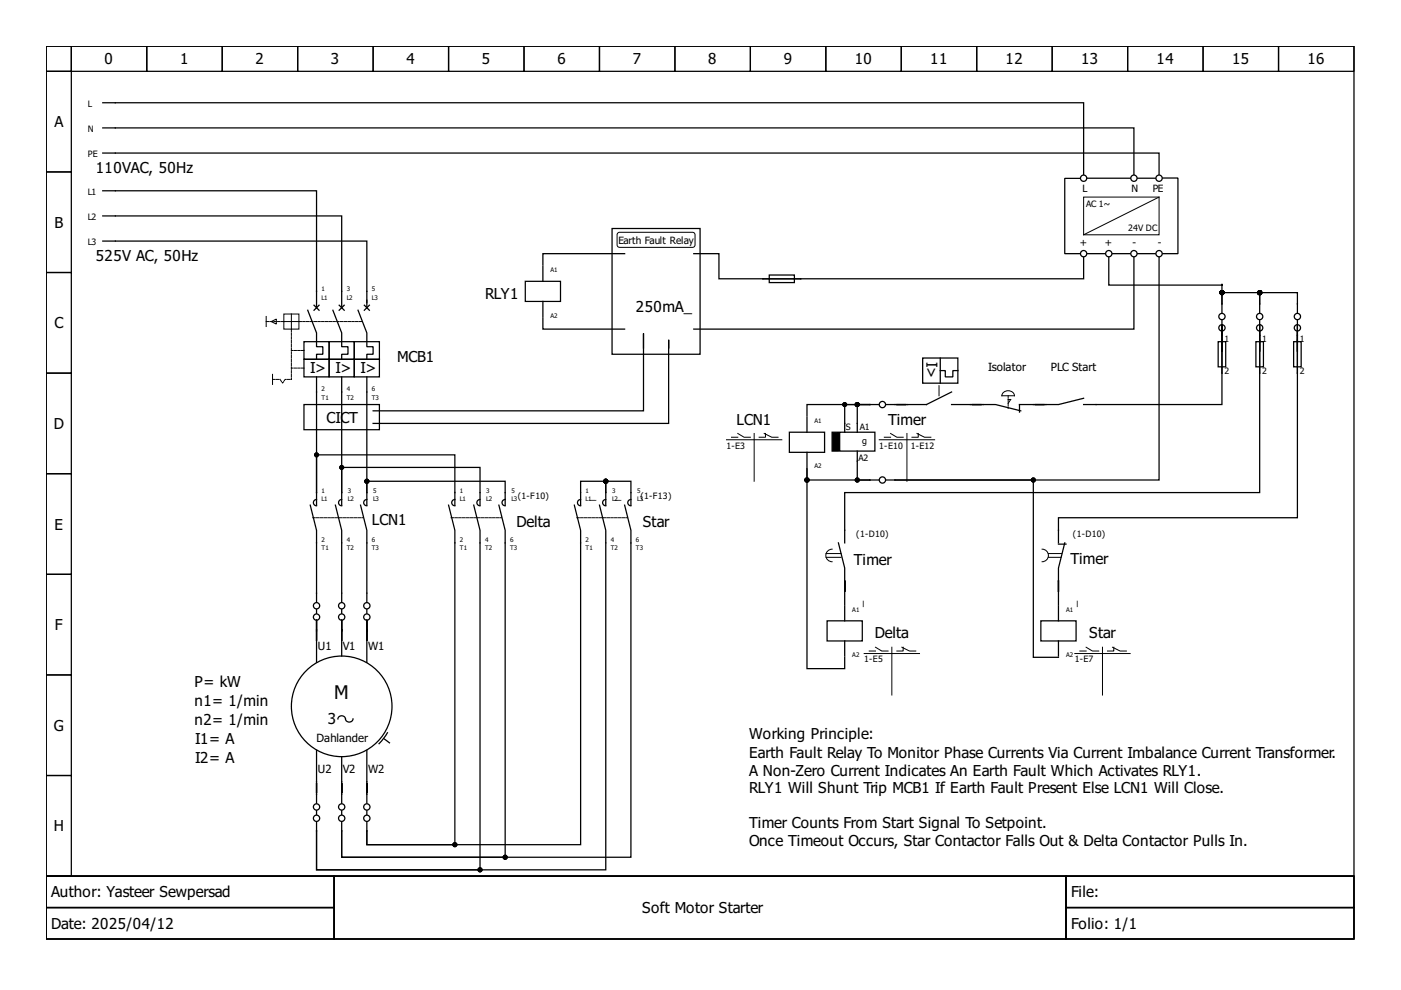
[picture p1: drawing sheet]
<svg xmlns="http://www.w3.org/2000/svg" width="297mm" height="210mm" viewBox="0 0 297 210" stroke-linecap="round" stroke-linejoin="round" font-family="sans-serif">
<g fill="none" stroke="#000" stroke-width=".27">
<path d="M9.8 9.8h277.3v176h-277.3zM9.8 9.8h5.3v5.3h-5.3zM9.8 15.1h5.3v21.4h-5.3zM15.1 9.8h16v5.3h-16zM31.1 9.8h16v5.3h-16zM47.1 9.8h16v5.3h-16zM63.1 9.8h16v5.3h-16zM79.1 9.8h16v5.3h-16zM95.1 9.8h16v5.3h-16zM111.1 9.8h16v5.3h-16zM127.1 9.8h16v5.3h-16zM143.1 9.8h16v5.3h-16z"/>
<path d="M159.1 9.8h16v5.3h-16zM175.1 9.8h16v5.3h-16zM191.1 9.8h16v5.3h-16zM207.1 9.8h16v5.3h-16zM223.1 9.8h16v5.3h-16zM239.1 9.8h16v5.3h-16zM255.1 9.8h16v5.3h-16zM271.1 9.8h16v5.3h-16zM9.8 36.5h5.3v21.3h-5.3zM21.8 32.5h223.9v4.5M21.8 27.1h218.6v9.9M21.8 21.8h207.9v15.2"/>
<path d="M228.9 37.8h-3.2v16h3.2M230.5 37.8h9.1M241.2 37.8h3.7M246.5 37.7h3.2v16.1h-3.2M9.8 57.8h5.3v21.3h-5.3zM21.8 40.5h45.3v24.7M21.8 45.8h50.6v19.4M21.8 51.1h56v14.1M111.4 59.6h7.4v4.3h-7.4zM115.1 56.4v3.2M129.8 48.4h18.6v26.7h-18.6zM132.4 53.8h-17.3v2.4"/>
<path d="M147.1 53.8h5.3v5.3h77.3v-4.5M163.1 58.3h5.3v1.6h-5.3zM230.5 53.8h3.8M235.1 54.6v5.8h24v-.2v4.2M235.9 53.8h3.7M240.4 54.6v15.2h-93.3M241.2 53.8h3.7M245.7 54.6v47.2h-55.9M9.8 79.1h5.3v21.3h-5.3zM64.4 72.4h5.4v3.8h-5.4zM64.4 76.2h5.4v3.7h-5.4zM65.2 65.8l1.9 4.8v2.9h1.3v1.6h-1.3v1.1"/>
<path d="M66.6 64.7l1 1.1M67.1 79.9v24.5M67.6 64.7l-1 1.1M69.8 76.2h5.3v3.7h-5.3zM69.8 72.4h5.3v3.8h-5.3zM70.6 65.8l1.8 4.8v2.9h1.4v1.6h-1.4v1.1M71.9 64.7l1.1 1.1M72.4 79.9v24.5M73 64.7l-1.1 1.1M75.1 76.2h5.3v3.7h-5.3zM75.1 72.4h5.3v3.8h-5.3zM75.9 65.8l1.9 4.8v2.9h1.3v1.6h-1.3v1.1"/>
<path d="M77.2 64.7l1.1 1.1M77.8 79.9v24.5M78.3 64.7l-1.1 1.1M115.1 67.4v2.4h17.3M115.1 63.9v3.2M136.4 73.8v-3.1v16.4h-57.3M141.8 73.8v-1.8v17.8h-62.7M195.6 75.9h7.5v5.3h-7.5zM199.4 78.6h1v1.3h1.6v-1.3h1.1M199.4 75.9v5.3M258.3 72.4h1.6v5.4h-1.6zM259.1 70.3v15.5h-29.4"/>
<path d="M259.1 64.4v1.9M259.1 67.9v.8M259.1 64.4v-2.4h8v2.4M259.1 71.1v-2.4v5.9v-2.4M266.3 72.4h1.6v5.4h-1.6zM267.1 70.3v34.1h-88v10.7M267.1 64.4v1.9M267.1 67.9v.8M267.1 64.4v-2.4h8v4.3M267.1 71.1v-2.4v5.9v-2.4M274.3 72.4h1.6v5.4h-1.6zM275.1 70.3v39.5h-50.7v5.3"/>
<path d="M275.1 67.9v.8M275.1 71.1v-2.4v5.9v-2.4M64.4 85.8h16v5.3h-16zM167.4 91.6h7.4v4.3h-7.4zM171.1 88.4v3.2M171.1 95.9v3.2M178 91.6h7.5v4h-7.5zM181.8 95.6v6.2h2.6M184.4 85.8h-13.3v2.4M184.4 85.8h-2.6v5.8M184.4 85.8h-5.3v5.8M184.4 85.8h1.9"/>
<path d="M201.8 85.8h9.3l5.3 1.3M201.8 83.1l-5.4 2.7h-8.5M229.7 84.4l-5.3 1.4h-8.2v1.6M9.8 100.4h5.3v21.4h-5.3zM65.8 107.1l1.3 5.3v15.2M67.1 105.9a.67 .67 0 0 0-.7 .7 .67 .67 0 0 0 .7 .6M67.1 104.4v2.7M67.1 104.4v-8h29.3v10.7M71.1 107.1l1.3 5.3v15.2M72.4 105.9a.67 .67 0 0 0-.6 .7 .67 .67 0 0 0 .6 .6M72.4 104.4v2.7M72.4 104.4v-5.3h29.4v8"/>
<path d="M76.4 107.1l1.4 5.3v15.2M77.8 105.9a.67 .67 0 0 0-.7 .7 .67 .67 0 0 0 .7 .6M77.8 104.4v2.7M77.8 104.4v-2.4h29.3v5.1M95.1 107.1l1.3 5.3v66.7h-18.6v-2.9M96.4 105.9a.67 .67 0 0 0-.6 .7 .67 .67 0 0 0 .6 .6M100.4 107.1l1.4 5.3v72h-34.7v-8.2M101.8 105.9a.67 .67 0 0 0-.7 .7 .67 .67 0 0 0 .7 .6M105.8 107.1l1.3 5.3v69.4h-34.7v-5.6M107.1 105.9a.67 .67 0 0 0-.7 .7 .67 .67 0 0 0 .7 .6M121.8 107.1l1.3 5.3v66.7h-45.3v-2.9M123.1 105.9a.67 .67 0 0 0-.7 .7 .67 .67 0 0 0 .7 .6"/>
<path d="M127.1 107.1l1.3 5.3v72h-61.3v-8.2M128.4 105.9a.67 .67 0 0 0-.6 .7 .67 .67 0 0 0 .6 .6M128.4 104.4v2.7M128.4 104.4v-2.4h-5.3v5.1M128.4 104.4v-2.4h5.4v5.1M132.4 107.1l1.4 5.3v69.4h-61.4v-5.6M133.8 105.9a.67 .67 0 0 0-.7 .7 .67 .67 0 0 0 .7 .6M177.8 115.1l1.3 5.3v7.8M184.4 101.8h-13.3v-2.4v42.4h8v-2.4M184.4 101.8h1.9M187.9 101.8h1.9M189.8 101.8h29.3v37.6h5.3"/>
<path d="M224.4 115.4h1.6M225.7 115.1l-1.3 5.3v7.8M9.8 121.8h5.3v21.3h-5.3zM67.1 131.6v4.3v-4.5v9M67.1 129.2v.8M72.4 131.6v4.3v-4.5v7.7M72.4 129.2v.8M77.8 131.6v4.3v-4.5v9M77.8 129.2v.8M175.4 131.6h7.4v4.3h-7.4zM179.1 128.4v3.2M179.1 135.9v3.2"/>
<path d="M220.7 131.6h7.4v4.3h-7.4zM224.4 128.4v3.2M224.4 135.9v3.2M9.8 143.1h5.3v21.3h-5.3zM67.1 159.1v11.2M73.2 152.4a.82 .82 0 0 0-.8-.6 .82 .82 0 0 0-.8 .6M73.2 152.4a.81 .81 0 0 0 .8 .7 .81 .81 0 0 0 .8-.7M77.8 159.1v11.2M81.5 156.7l1.1 .8M82.1 155.4l-1.7 2.3M9.8 164.4h5.3v21.4h-5.3zM67.1 171.9v.8"/>
<path d="M67.1 174.3v1.9M72.4 160.4v9.9M72.4 171.9v.8M72.4 174.3v1.9M77.8 171.9v.8M77.8 174.3v1.9M9.8 185.8h277.3v13.3h-277.3zM9.8 185.8h61v6.6h-61zM9.8 192.4h61v6.7h-61zM70.8 185.8h155.2v13.3h-155.2zM226 185.8h61.1v6.6h-61.1zM226 192.4h61.1v6.7h-61.1z"/>
<circle cx="229.7" cy="37.8" r=".67"/>
<circle cx="240.4" cy="37.8" r=".67"/>
<circle cx="245.7" cy="37.8" r=".67"/>
<circle cx="229.7" cy="53.8" r=".67"/>
<circle cx="235.1" cy="53.8" r=".67"/>
<circle cx="240.4" cy="53.8" r=".67"/>
<circle cx="245.7" cy="53.8" r=".67"/>
<circle cx="259.1" cy="67.1" r=".67"/>
<circle cx="259.1" cy="69.5" r=".67"/>
<circle cx="267.1" cy="67.1" r=".67"/>
<circle cx="267.1" cy="69.5" r=".67"/>
<circle cx="275.1" cy="67.1" r=".67"/>
<circle cx="275.1" cy="69.5" r=".67"/>
<circle cx="187.1" cy="85.8" r=".67"/>
<circle cx="187.1" cy="101.8" r=".67"/>
<circle cx="67.1" cy="128.4" r=".67"/>
<circle cx="67.1" cy="130.8" r=".67"/>
<circle cx="72.4" cy="128.4" r=".67"/>
<circle cx="72.4" cy="130.8" r=".67"/>
<circle cx="77.8" cy="128.4" r=".67"/>
<circle cx="77.8" cy="130.8" r=".67"/>
<circle cx="72.4" cy="149.8" r="10.7"/>
<circle cx="67.1" cy="171.1" r=".67"/>
<circle cx="67.1" cy="173.5" r=".67"/>
<circle cx="72.4" cy="171.1" r=".67"/>
<circle cx="72.4" cy="173.5" r=".67"/>
<circle cx="77.8" cy="171.1" r=".67"/>
<circle cx="77.8" cy="173.5" r=".67"/>
</g>
<g fill="none" stroke="#000" stroke-width=".21">
<path d="M130.9 49.5l.5-.3h15.4l.5 .3 .1 .3v2.1l-.1 .3-.5 .2h-15.4l-.5-.2-.1-.3zM229.7 41.8h16v8h-16zM245.7 41.8l-16 8M56.4 67.1v2.1M57.5 68.2l1.1-.6v1.1zM57.8 79.4v2.1M60.2 66.6h3.2v3.2h-3.2zM60.2 68.2h3.2M61.8 66.6v3.2M154 93.2h11.8M155.1 92.7h1.3M156.4 91.9l1.4 .8h1.3"/>
<path d="M159.9 91.9v10.1M162 91.9l1.6 .8h1.4M162.3 91.9v.8h-1.3M186.4 93.2h11.8M187.5 92.7h1.3M188.8 91.9l1.4 .8h1.3M192.3 91.9v10.1M194.4 91.9l1.6 .8h1.4M194.7 91.9v.8h-1.3M199.1 81.8v2.1M212.7 83.3a1.41 1.41 0 0 1 2.4 .6h-2.7zM213.8 84.7h.5l-.5 .8"/>
<path d="M175.1 118.2h3.2M175.1 117.4h3.2M176.4 116.4a1.33 1.33 0 0 0-1.3 1.4 1.33 1.33 0 0 0 1.3 1.3M220.9 116.4a1.33 1.33 0 0 1 1.4 1.4 1.33 1.33 0 0 1-1.4 1.3M222.3 118.2h2.6M222.3 117.4h2.8M183.2 138.6h11.8M184.3 138h1.3M185.6 137.2l1.4 .8h1.3M189.1 137.2v10.2M191.2 137.2l1.6 .8h1.4M191.5 137.2v.8h-1.3"/>
<path d="M227.9 138.6h11.7M228.9 138h1.4M230.3 137.2l1.3 .8h1.3M233.7 137.2v10.2M235.9 137.2l1.6 .8h1.3M236.1 137.2v.8h-1.3"/>
</g>
<path d="M56.4 68.2h3.8M61.8 69.8v10.6M63.4 68.2h13.3M64.4 74.3h-2.6M64.4 78h-2.6M57.8 80.4h1.6l.5 .8 .5-.8h1.4M213.8 83.9v2.7M66.3 109.8h10.7M95.6 109.8h10.7M122.3 109.8h10.7" fill="none" stroke="#000" stroke-width=".21" stroke-dasharray=".5 .3"/>
<g fill="#000" stroke="#000" stroke-width=".27">
<path d="M176.4 91.6h1.4v4h-1.4z" fill-rule="evenodd"/>
<circle cx="259.1" cy="62" r=".4"/>
<circle cx="267.1" cy="62" r=".4"/>
<circle cx="67.1" cy="96.4" r=".4"/>
<circle cx="72.4" cy="99.1" r=".4"/>
<circle cx="179.1" cy="85.8" r=".4"/>
<circle cx="181.8" cy="85.8" r=".4"/>
<circle cx="77.8" cy="102" r=".4"/>
<circle cx="128.4" cy="102" r=".4"/>
<circle cx="171.1" cy="101.8" r=".4"/>
<circle cx="181.8" cy="101.8" r=".4"/>
<circle cx="219.1" cy="101.8" r=".4"/>
<circle cx="96.4" cy="179.1" r=".4"/>
<circle cx="101.8" cy="184.4" r=".4"/>
<circle cx="107.1" cy="181.8" r=".4"/>
</g>
<text font-size="4" x="70.8" y="148.2">M</text>
<g font-size="3.2">
<text x="22.2" y="13.7">0</text>
<text x="38.2" y="13.7">1</text>
<text x="54.2" y="13.7">2</text>
<text x="70.2" y="13.7">3</text>
<text x="86.2" y="13.7">4</text>
<text x="102.2" y="13.7">5</text>
<text x="118.2" y="13.7">6</text>
<text x="134.2" y="13.7">7</text>
<text x="150.2" y="13.7">8</text>
<text x="166.2" y="13.7">9</text>
<text x="181.2" y="13.7">10</text>
<text x="197.2" y="13.7">11</text>
<text x="213.2" y="13.7">12</text>
<text x="229.2" y="13.7">13</text>
<text x="245.2" y="13.7">14</text>
<text x="261.2" y="13.7">15</text>
<text x="277.2" y="13.7">16</text>
<text x="11.5" y="27">A</text>
<text x="20.3" y="36.7">110VAC, 50Hz</text>
<text x="11.5" y="48.3">B</text>
<text x="20.3" y="55.4">525V AC, 50Hz</text>
<text x="102.8" y="63.4">RLY1</text>
<text x="11.5" y="69.6">C</text>
<text x="134.8" y="66">250mA_</text>
<text x="84.2" y="76.7">MCB1</text>
<text x="196.4" y="76.7" transform="rotate(90 196.4 76.7)">I&gt;</text>
<text x="65.8" y="79.1">I&gt;</text>
<text x="71.1" y="79.1">I&gt;</text>
<text x="76.4" y="79.1">I&gt;</text>
<text x="69.2" y="89.8">CICT</text>
<text x="11.4" y="91">D</text>
<text x="156.2" y="90">LCN1</text>
<text x="188.3" y="90">Timer</text>
<text x="11.5" y="112.3">E</text>
<text x="78.8" y="111.4">LCN1</text>
<text x="109.5" y="111.8">Delta</text>
<text x="136.3" y="111.8">Star</text>
<text x="181" y="119.8">Timer</text>
<text x="226.9" y="119.6">Timer</text>
<text x="11.7" y="133.6">F</text>
<text x="185.5" y="135.4">Delta</text>
<text x="230.9" y="135.4">Star</text>
<text x="41.3" y="145.8">P= kW</text>
<text x="41.3" y="149.8">n1= 1/min</text>
<text x="11.4" y="155">G</text>
<text x="41.3" y="153.8">n2= 1/min</text>
<text x="69.5" y="153.5">3</text>
<text x="41.4" y="157.8">I1= A</text>
<text x="41.4" y="161.8">I2= A</text>
<text x="158.8" y="156.7">Working Principle:</text>
<text x="158.8" y="160.7">Earth Fault Relay To Monitor Phase Currents Via Current Imbalance Current Transformer.</text>
<text x="158.8" y="164.4">A Non-Zero Current Indicates An Earth Fault Which Activates RLY1.</text>
<text x="158.8" y="168.2">RLY1 Will Shunt Trip MCB1 If Earth Fault Present Else LCN1 Will Close.</text>
<text x="11.4" y="176.3">H</text>
<text x="158.8" y="175.6">Timer Counts From Start Signal To Setpoint.</text>
<text x="158.8" y="179.4">Once Timeout Occurs, Star Contactor Falls Out &amp; Delta Contactor Pulls In.</text>
<text x="10.9" y="190.3">Author: Yasteer Sewpersad</text>
<text x="227.1" y="190.3">File:</text>
<text x="10.9" y="197">Date: 2025/04/12</text>
<text x="136.2" y="193.6">Soft Motor Starter</text>
<text x="227.1" y="197">Folio: 1/1</text>
</g>
<g font-size="2.4">
<text x="209.5" y="78.6">Isolator</text>
<text x="222.8" y="78.6">PLC Start</text>
<text x="125.1" y="105.8">_</text>
<text x="130.4" y="105.8">_</text>
<text x="182.8" y="128.7" transform="rotate(-90 182.8 128.7)">_</text>
<text x="228.1" y="128.7" transform="rotate(-90 228.1 128.7)">_</text>
<text x="67.4" y="137.8">U1</text>
<text x="72.7" y="137.8">V1</text>
<text x="78" y="137.8">W1</text>
<text x="67.1" y="157.2">Dahlander</text>
<text x="67.4" y="163.9">U2</text>
<text x="72.7" y="163.9">V2</text>
<text x="78" y="163.9">W2</text>
</g>
<g font-size="2.1">
<text x="229.5" y="40.7">L</text>
<text x="239.9" y="40.7">N</text>
<text x="244.4" y="40.7">PE</text>
<text x="131.1" y="51.6">Earth Fault Relay</text>
<text x="228.9" y="52.2">+</text>
<text x="234.3" y="52.2">+</text>
<text x="240.1" y="52.2">-</text>
<text x="245.5" y="52.2">-</text>
</g>
<g font-size="1.9">
<text x="18.6" y="22.6">L</text>
<text x="18.6" y="27.9">N</text>
<text x="18.6" y="33.3">PE</text>
<text x="18.6" y="41.3">L1</text>
<text x="18.6" y="46.6">L2</text>
<text x="230.3" y="43.9">AC 1~</text>
<text x="18.6" y="51.9">L3</text>
<text x="239.2" y="49.1">24V DC</text>
<text x="259.6" y="72.4">1</text>
<text x="267.6" y="72.4">1</text>
<text x="275.6" y="72.4">1</text>
<text x="259.6" y="79.4">2</text>
<text x="267.6" y="79.4">2</text>
<text x="275.6" y="79.4">2</text>
<text x="154" y="95.1">1-E3</text>
<text x="179.4" y="91.1">S</text>
<text x="182.3" y="91.1">A1</text>
<text x="182.8" y="94">g</text>
<text x="186.4" y="95.1">1-E10</text>
<text x="193.1" y="95.1">1-E12</text>
<text x="182" y="97.8">A2</text>
<text x="109.8" y="105.9">(1-F10)</text>
<text x="135.8" y="105.9">(1-F13)</text>
<text x="181.6" y="113.9">(1-D10)</text>
<text x="227.5" y="113.8">(1-D10)</text>
<text x="183.2" y="140.4">1-E5</text>
<text x="227.9" y="140.4">1-E7</text>
</g>
<g font-size="1.3">
<text x="116.7" y="57.7">A1</text>
<text x="68.2" y="61.8">1</text>
<text x="68.2" y="63.6">L1</text>
<text x="73.5" y="61.8">3</text>
<text x="73.5" y="63.6">L2</text>
<text x="78.8" y="61.8">5</text>
<text x="78.8" y="63.6">L3</text>
<text x="116.7" y="67.3">A2</text>
<text x="68.2" y="82.8">2</text>
<text x="73.5" y="82.8">4</text>
<text x="78.8" y="82.8">6</text>
<text x="68.2" y="84.7">T1</text>
<text x="73.5" y="84.7">T2</text>
<text x="78.8" y="84.7">T3</text>
<text x="172.7" y="89.7">A1</text>
<text x="172.7" y="99.3">A2</text>
<text x="68.2" y="104.4">1</text>
<text x="68.2" y="106.3">L1</text>
<text x="73.8" y="104.4">3</text>
<text x="73.8" y="106.3">L2</text>
<text x="79.1" y="104.4">5</text>
<text x="79.1" y="106.3">L3</text>
<text x="97.5" y="104.4">1</text>
<text x="97.5" y="106.3">L1</text>
<text x="103.1" y="104.4">3</text>
<text x="103.1" y="106.3">L2</text>
<text x="108.4" y="104.4">5</text>
<text x="108.4" y="106.3">L3</text>
<text x="124.2" y="104.4">1</text>
<text x="124.2" y="106.3">L1</text>
<text x="129.8" y="104.4">3</text>
<text x="129.8" y="106.3">L2</text>
<text x="135.1" y="104.4">5</text>
<text x="135.1" y="106.3">L3</text>
<text x="68.2" y="114.8">2</text>
<text x="68.2" y="116.7">T1</text>
<text x="73.5" y="114.8">4</text>
<text x="73.5" y="116.7">T2</text>
<text x="78.8" y="114.8">6</text>
<text x="78.8" y="116.7">T3</text>
<text x="97.5" y="114.8">2</text>
<text x="97.5" y="116.7">T1</text>
<text x="102.8" y="114.8">4</text>
<text x="102.8" y="116.7">T2</text>
<text x="108.2" y="114.8">6</text>
<text x="108.2" y="116.7">T3</text>
<text x="124.2" y="114.8">2</text>
<text x="124.2" y="116.7">T1</text>
<text x="129.5" y="114.8">4</text>
<text x="129.5" y="116.7">T2</text>
<text x="134.8" y="114.8">6</text>
<text x="134.8" y="116.7">T3</text>
<text x="180.7" y="129.7">A1</text>
<text x="226" y="129.7">A1</text>
<text x="180.7" y="139.3">A2</text>
<text x="226" y="139.3">A2</text>
</g>
</svg>
